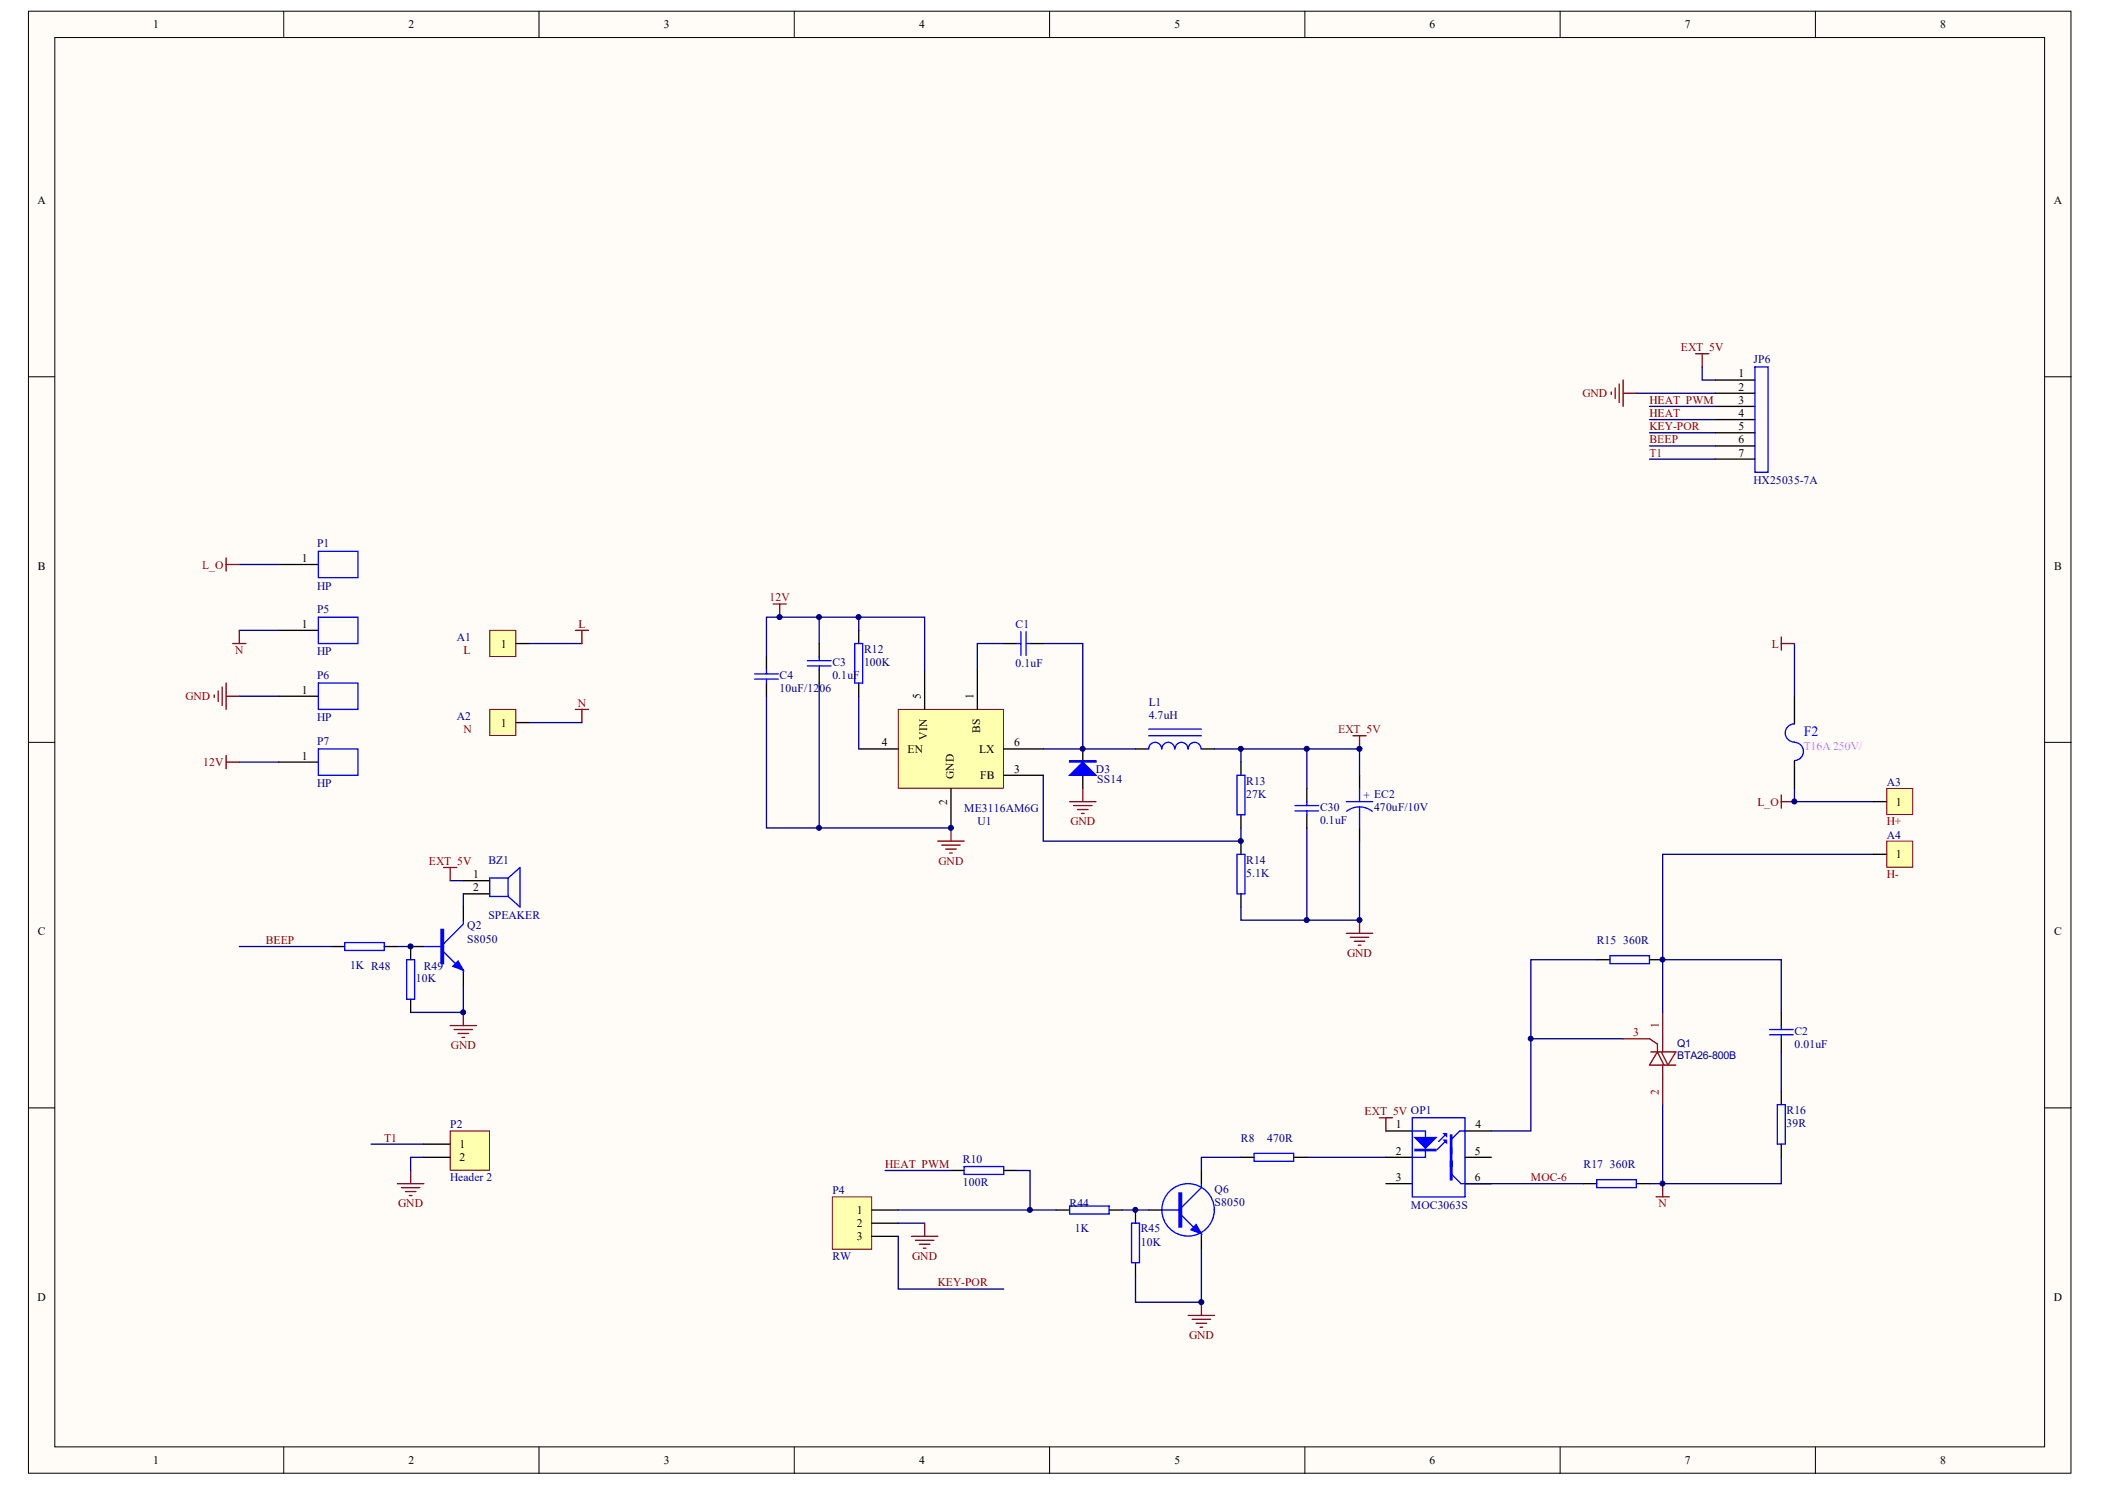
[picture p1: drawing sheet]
<svg xmlns="http://www.w3.org/2000/svg" width="297mm" height="210mm" viewBox="0 0 297 210" stroke-linecap="round" stroke-linejoin="round" font-family="sans-serif">
<g fill="#fffcf8" stroke="#000" stroke-width=".14">
<path d="M4 1.6h288.2v206.2h-288.2z"/>
<path d="M7.7 5.3h280.8v198.8h-280.8z"/>
</g>
<g fill="none" stroke="#000" stroke-width=".14">
<path d="M40 1.6v3.7M76.1 1.6v3.7M112.1 1.6v3.7M148.1 1.6v3.7M184.1 1.6v3.7M220.2 1.6v3.7M256.2 1.6v3.7M4 53.1h3.7M288.6 53.1h3.7M4 104.7h3.7M288.6 104.7h3.7M4 156.3h3.7"/>
<path d="M288.6 156.3h3.7M40 204.1v3.8M76.1 204.1v3.8M112.1 204.1v3.8M148.1 204.1v3.8M184.1 204.1v3.8M220.2 204.1v3.8M256.2 204.1v3.8"/>
</g>
<path d="M233.7 168.8h1.9M234.6 167v1.8" fill="none" stroke="#800000" stroke-width=".19"/>
<g fill="none" stroke="#00f" stroke-width=".19">
<path d="M227.2 134.8h5.6v1.1h-5.6zM199.3 157.7h7.4v11.1h-7.4zM199.3 159.5h1.8v3.8h-1.8M204.1 159.9l-1.1 1.1M206.7 159.5h-.7l-1.1 1.2M249.7 145.2h3.3M249.7 146h3.3M250.8 155.8h1.1v5.6h-1.1zM251.4 144.7v.5M251.4 146v.5M150.9 170.1h5.6v1.1h-5.6zM159.7 172.5h1.1v5.6h-1.1z"/>
<path d="M164 170.7h2.7M166.7 171.4l1.7 1.7M169.5 167v.5l-2.8 2.8M169.5 174v.4M177 162.7h5.5v1.1h-5.5zM203.9 161l-1.1 1.1M204.9 165.7l1.3 1.3h.5M225.3 166.4h5.6v1.1h-5.6z"/>
<circle cx="167.7" cy="170.7" r="3.7"/>
</g>
<g fill="#00f" stroke="#00f" stroke-width=".19">
<path d="M168 173.5l.8-.8 .7 1.3z"/>
<path d="M199.7 160.5h2.9l-1.5 1.5z"/>
<path d="M203.7 159.9h.4v.4z"/>
<path d="M203.7 160.8h.4v.4z"/>
<path d="M166.4 168.3h.3v4.8h-.3z" fill-rule="evenodd"/>
<path d="M199.7 162.1h2.9v.2h-2.9z" fill-rule="evenodd"/>
<path d="M204.7 160.1h.2v2.6h-.2z" fill-rule="evenodd"/>
<path d="M204.7 162h.2v2.6h-.2z" fill-rule="evenodd"/>
<path d="M204.7 163.8h.2v2.6h-.2z" fill-rule="evenodd"/>
<path d="M204.7 163.8h.2v2.6h-.2z" fill-rule="evenodd"/>
</g>
<g fill="none" stroke="#000" stroke-width=".19">
<path d="M225.3 135.4h1.9M232.8 135.4h1.8M195.6 159.5h3.7M206.7 159.5h3.7M251.4 142.8v1.9M251.4 146.5v1.9M251.4 154v1.8M149.1 170.7h1.8M156.5 170.7h1.9M160.2 170.7v1.8M160.2 178.1v1.9M162.1 170.7h1.9"/>
<path d="M169.5 165.1v1.9M169.5 174.4v1.9M175.1 163.3h1.9M182.5 163.3h1.9M195.6 163.3h3.7M195.6 167h3.7M206.7 163.3h3.7M206.7 167h3.7M223.5 167h1.8M230.9 167h1.9M251.4 161.4v1.9"/>
</g>
<path d="M216 146.5h13M234.6 155.8v11.2h16.8v-3.7M251.4 148.4v5.6M158.4 170.7h3.7M175.1 163.3h-5.6v1.8M184.4 163.3h11.2M206.7 167h16.8" fill="none" stroke="#000080" stroke-width=".19"/>
<path d="M229 146.5h3.8l1.1 .8v1.1M232.9 148.4h3.6l-1.1 1.8-1-1.8M234.6 142.8v5.6M234.6 150.2v5.6M234.8 150.2l-.9-1.8-1.1 1.8h3.7" fill="none" stroke="#800" stroke-width=".19"/>
<path d="M126.8 100.1h14.8v11.1h-14.8z" fill="#ffffb0" stroke="#800000" stroke-width=".14"/>
<g fill="none" stroke="#000" stroke-width=".19">
<path d="M242.1 53.6h5.5M242.1 55.5h5.5M242.1 57.3h5.5M242.1 59.2h5.5M39.3 79.6h5.6M242.1 61h5.5M242.1 62.9h5.5M242.1 64.8h5.5M39.3 88.9h5.6M39.3 98.2h5.6M115.6 90.8v1.8M115.6 94.5v1.9"/>
<path d="M121.2 88.9v1.9M121.2 96.4v1.8M130.5 94.5v5.6M137.9 94.5v5.6M141.6 90.8h1.9M145.4 90.8h1.8M253.2 98.2v3.9M39.3 107.5h5.6M121.2 105.6h5.6M134.2 111.2v5.6M141.6 105.6h5.6M141.6 109.4h5.6"/>
<path d="M152.8 105.6v1.9M152.8 109.4v1.8M160.2 105.6h1.9M169.5 105.6h1.9M175.1 107.5v1.9M175.1 114.9v1.9M175.1 118.7v1.8M184.4 111.2v1.9M184.4 114.9v1.9M191.8 109.4v1.8M191.8 116.8v1.9M253.2 107.3v3.9"/>
<path d="M175.1 126.1v1.8M134.2 165.1h1.9M141.6 165.1h1.9"/>
</g>
<g fill="none" stroke="#00f" stroke-width=".19">
<path d="M247.6 51.8h1.9v14.8h-1.9zM44.9 77.8h5.6v3.7h-5.6zM44.9 87.1h5.6v3.7h-5.6zM44.9 96.4h5.6v3.7h-5.6zM113.9 93.2h3.4M113.9 93.9h3.4M115.6 92.6v.6M115.6 93.9v.6M120.6 90.8h1.1v5.6h-1.1zM143.5 90.8h.6M144.1 89.1v3.4M144.8 90.8h.6"/>
<path d="M144.8 89.1v3.4M44.9 105.6h5.6v3.8h-5.6zM162.1 103.8h7.4M162.1 102.9h7.4M163.9 105.6a.91 .91 0 0 0-.9-.9 .91 .91 0 0 0-.9 .9M165.8 105.6a.9 .9 0 0 0-.9-.9 .9 .9 0 0 0-.9 .9M167.6 105.6a.91 .91 0 0 0-.9-.9 .91 .91 0 0 0-.9 .9M169.5 105.6a.9 .9 0 0 0-.9-.9 .9 .9 0 0 0-.9 .9M174.6 109.4h1.1v5.5h-1.1zM182.7 113.6h3.4M182.7 114.4h3.4M184.4 113.1v.5"/>
<path d="M184.4 114.4v.5M190 113.1h3.7M191.8 113.8l.8 .1 1.1 .6M191.8 113.8l-.7 .1-1.1 .5M191.8 111.2v1.9M191.8 113.8v3M253.2 102.1a1.28 1.28 0 0 0-1.3 1.3 1.28 1.28 0 0 0 1.3 1.3M253.2 104.7a1.28 1.28 0 0 1 1.3 1.3 1.28 1.28 0 0 1-1.2 1.3M174.6 120.5h1.1v5.6h-1.1zM136.1 164.6h5.5v1.1h-5.5z"/>
</g>
<g fill="none" stroke="#000080" stroke-width=".19">
<path d="M230.9 55.5h11.2M232.8 59.2h9.3M232.8 57.3h9.3M240.2 51.8v1.8h1.9M33.8 79.6h5.5M232.8 61h9.3M232.8 62.9h9.3M232.8 64.8h9.3M33.8 88.9h5.5M33.8 98.2h5.5M115.6 96.4v20.4h18.6M115.6 87.1v3.7"/>
<path d="M121.2 87.1v1.8M121.2 98.2v7.4M141.6 90.8h-3.7v3.7M147.2 90.8h5.6v14.8M253.2 90.8v7.4M33.8 107.5h5.5M147.2 109.4v9.3h27.9v-1.9M147.2 105.6h13M171.4 105.6h3.7v1.9M175.1 105.6h16.7v3.8M184.4 105.6v5.6M184.4 116.8v13"/>
<path d="M191.8 118.7v11.1h-16.7v-1.9M253.2 111.2v1.9h11.2M225.3 135.4h-9.3v24.1h-5.6M234.6 135.4h16.8v7.4M264.4 120.5h-29.8v22.3M124.9 165.1h9.3M126.8 172.5h3.7M126.8 170.7h22.3M143.5 165.1h1.9v5.6M169.5 176.3v7.4h-9.3v-3.7M232.8 167h1.8"/>
</g>
<g fill="#00f" stroke="#00f" stroke-width=".19">
<path d="M150.9 109.4l1.9-1.9 1.9 1.9z"/>
<path d="M150.9 107.3h3.8v.2h-3.8z" fill-rule="evenodd"/>
</g>
<g fill="none" stroke="#800000" stroke-width=".19">
<path d="M227.4 55.3v.4M227.9 54.7v1.5M228.5 54.2v2.6M229 53.6v3.7M229 55.5h1.9M239.3 49.9h1.8M240.2 49.9v1.9M32.8 90.8h1.9M33.8 88.9v1.9M109.1 85.2h1.8M110 85.2v1.9M251.4 90.8h1.8"/>
<path d="M251.4 89.9v1.8M31.9 106.6v1.8M31.9 107.5h1.9M190.9 103.8h1.9M191.8 103.8v1.8M128.6 174.4h3.7M129.2 175h2.6M129.7 175.5h1.5M130.3 176.1h.4M130.5 172.5v1.9M167.7 185.6h3.7M168.2 186.1h2.6"/>
<path d="M168.8 186.7h1.5M169.3 187.2h.4M169.5 183.7v1.9"/>
</g>
<path d="M63.5 159.5h5.6v5.6h-5.6z" fill="#ffffb0" stroke="#800000" stroke-width=".14"/>
<path d="M46.8 133.5h1.8M54.2 133.5h1.9M59.8 133.5h-1.9v1.9M65.4 124.2h3.7M65.4 126.1h3.7M65.4 127.9v1.9M65.4 137.2v1.9M57.9 141v1.8M59.8 161.4h3.7M59.8 163.3h3.7" fill="none" stroke="#000" stroke-width=".19"/>
<path d="M62.6 122.4h1.9M63.5 122.4v1.8M63.5 144.7h3.7M64.1 145.2h2.6M64.6 145.8h1.5M65.2 146.3h.4M65.4 142.8v1.9M56.1 167h3.7M56.6 167.5h2.6M57.2 168.1h1.5M57.8 168.6h.3M57.9 165.1v1.9" fill="none" stroke="#800000" stroke-width=".19"/>
<path d="M33.8 133.5h13M56.1 133.5h1.8M63.5 124.2h1.9M65.4 139.1v3.7h-7.5M65.4 126.1v1.8M52.4 161.4h7.4M59.8 163.3h-1.9v1.8" fill="none" stroke="#000080" stroke-width=".19"/>
<path d="M48.6 133h5.6v1.1h-5.6zM57.4 135.4h1.1v5.6h-1.1zM59.8 133.5h2.8M62.6 134.3l1.7 1.6M65.4 129.8v.6l-2.8 2.8M65.4 136.9v.3M71.7 123.9l1.7-1.5v5.5l-1.7-1.4M71.7 123.9v2.6M71.7 123.9h-2.6v2.6h2.6" fill="none" stroke="#00f" stroke-width=".19"/>
<g fill="#00f" stroke="#00f" stroke-width=".19">
<path d="M63.9 136.3l.7-.7 .8 1.3z"/>
<path d="M62.2 131.1h.4v4.8h-.4z" fill-rule="evenodd"/>
</g>
<path d="M69.1 88.9h3.7v3.7h-3.7z" fill="#ffffb0" stroke="#800000" stroke-width=".14"/>
<path d="M72.8 90.8h1.9" fill="none" stroke="#000" stroke-width=".19"/>
<path d="M69.1 100.1h3.7v3.7h-3.7z" fill="#ffffb0" stroke="#800000" stroke-width=".14"/>
<path d="M72.8 101.9h1.9" fill="none" stroke="#000" stroke-width=".19"/>
<path d="M266.2 111.2h3.7v3.7h-3.7z" fill="#ffffb0" stroke="#800000" stroke-width=".14"/>
<path d="M264.4 113.1h1.8" fill="none" stroke="#000" stroke-width=".19"/>
<path d="M266.2 118.7h3.7v3.6h-3.7z" fill="#ffffb0" stroke="#800000" stroke-width=".14"/>
<path d="M264.4 120.5h1.8" fill="none" stroke="#000" stroke-width=".19"/>
<path d="M74.7 90.8h7.4M74.7 101.9h7.4" fill="none" stroke="#000080" stroke-width=".19"/>
<g fill="none" stroke="#800000" stroke-width=".19">
<path d="M30.2 98v.4M30.8 97.5v1.5M31.4 96.9v2.6M31.9 96.4v3.7M31.9 98.2h1.9M81.2 88.9h1.9M82.1 88.9v1.9M81.2 100.1h1.9M82.1 100.1v1.8M132.3 118.7h3.8M132.9 119.2h2.6M133.5 119.8h1.4"/>
<path d="M134.2 116.8v1.9M150.9 113.1h3.8M151.5 113.6h2.6M152 114.2h1.5M152.6 114.8h.4M152.8 111.2v1.9M134 120.3h.4M190 131.7h3.7M190.5 132.2h2.6M191.1 132.8h1.5M191.7 133.3h.3M191.8 129.8v1.9"/>
<path d="M194.6 157.7h1.9M195.6 157.7v1.8"/>
</g>
<path d="M117.5 168.8h5.5v7.4h-5.5z" fill="#ffffb0" stroke="#800000" stroke-width=".14"/>
<path d="M108.2 92.6v1.9M108.2 96.4v1.8M123 170.7h3.8M123 172.5h3.8M123 174.4h3.8" fill="none" stroke="#000" stroke-width=".19"/>
<path d="M108.2 92.6v-5.5h22.3v7.4M108.2 98.2v18.6h7.4M126.8 174.4v7.4h14.8" fill="none" stroke="#000080" stroke-width=".19"/>
<path d="M106.5 95.1h3.3M106.5 95.8h3.3M108.2 94.5v.6M108.2 95.8v.6" fill="none" stroke="#00f" stroke-width=".19"/>
<path d="M31.9 78.7v1.9M31.9 79.6h1.9M251.4 112.2v1.8M251.4 113.1h1.8" fill="none" stroke="#800000" stroke-width=".19"/>
<g fill="#000080" stroke="#000080" stroke-width=".14">
<circle cx="57.9" cy="133.5" r=".35"/>
<circle cx="65.4" cy="142.8" r=".35"/>
<circle cx="110" cy="87" r=".35"/>
<circle cx="115.6" cy="116.8" r=".35"/>
<circle cx="115.6" cy="87" r=".35"/>
<circle cx="121.1" cy="87" r=".35"/>
<circle cx="134.2" cy="116.8" r=".35"/>
<circle cx="145.3" cy="170.7" r=".35"/>
<circle cx="152.8" cy="105.6" r=".35"/>
<circle cx="160.2" cy="170.7" r=".35"/>
<circle cx="169.5" cy="183.7" r=".35"/>
<circle cx="175.1" cy="118.6" r=".35"/>
<circle cx="175.1" cy="105.6" r=".35"/>
<circle cx="184.4" cy="129.8" r=".35"/>
<circle cx="184.4" cy="105.6" r=".35"/>
<circle cx="191.8" cy="129.8" r=".35"/>
<circle cx="191.8" cy="105.6" r=".35"/>
<circle cx="216" cy="146.5" r=".35"/>
<circle cx="234.6" cy="167" r=".35"/>
<circle cx="234.6" cy="135.4" r=".35"/>
<circle cx="253.2" cy="113.1" r=".35"/>
</g>
<text font-size="2" fill="#00f" x="254.5" y="103.9">F2</text>
<g font-size="1.6">
<text x="21.6" y="4">1</text>
<text x="57.6" y="4">2</text>
<text x="93.7" y="4">3</text>
<text x="129.7" y="4">4</text>
<text x="165.7" y="4">5</text>
<text x="201.7" y="4">6</text>
<text x="237.8" y="4">7</text>
<text x="273.8" y="4">8</text>
<text x="5.3" y="28.8">A</text>
<text x="289.8" y="28.8">A</text>
<text x="245.3" y="53.3">1</text>
<text x="245.3" y="55.1">2</text>
<text x="245.3" y="57">3</text>
<text x="245.3" y="58.8">4</text>
<text x="245.3" y="60.7">5</text>
<text x="245.3" y="62.5">6</text>
<text x="245.3" y="64.4">7</text>
<text x="5.3" y="80.4">B</text>
<text x="42.6" y="79.3">1</text>
<text x="289.9" y="80.4">B</text>
<text x="42.6" y="88.6">1</text>
<text x="70.7" y="91.3">1</text>
<text x="42.6" y="97.8">1</text>
<text x="129.9" y="98.6" transform="rotate(-90 129.9 98.6)">5</text>
<text x="137.4" y="98.6" transform="rotate(-90 137.4 98.6)">1</text>
<text x="42.6" y="107.1">1</text>
<text x="70.7" y="102.5">1</text>
<text x="124.4" y="105.3">4</text>
<text x="128.1" y="106.2">EN</text>
<text x="130.9" y="104.4" transform="rotate(-90 130.9 104.4)">VIN</text>
<text x="138.2" y="106.2">LX</text>
<text x="138.3" y="103.4" transform="rotate(-90 138.3 103.4)">BS</text>
<text x="143.1" y="105.3">6</text>
<text x="133.6" y="113.5" transform="rotate(-90 133.6 113.5)">2</text>
<text x="134.6" y="109.9" transform="rotate(-90 134.6 109.9)">GND</text>
<text x="138.3" y="109.9">FB</text>
<text x="143.1" y="109">3</text>
<text x="267.5" y="113.6">1</text>
<text x="66.8" y="123.9">1</text>
<text x="66.8" y="125.7">2</text>
<text x="267.5" y="121.1">1</text>
<text x="5.3" y="132">C</text>
<text x="289.9" y="132">C</text>
<text x="64.8" y="162">1</text>
<text x="197" y="159.2">1</text>
<text x="208.2" y="159.2">4</text>
<text x="64.8" y="163.8">2</text>
<text x="197" y="162.9">2</text>
<text x="197" y="166.6">3</text>
<text x="208.1" y="162.9">5</text>
<text x="208.1" y="166.6">6</text>
<text x="120.9" y="171.3">1</text>
<text x="120.9" y="173.1">2</text>
<text x="120.9" y="175">3</text>
<text x="5.3" y="183.5">D</text>
<text x="289.8" y="183.5">D</text>
<text x="21.6" y="206.5">1</text>
<text x="57.6" y="206.5">2</text>
<text x="93.7" y="206.5">3</text>
<text x="129.7" y="206.5">4</text>
<text x="165.7" y="206.5">5</text>
<text x="201.7" y="206.5">6</text>
<text x="237.8" y="206.5">7</text>
<text x="273.8" y="206.5">8</text>
</g>
<g font-size="1.6" fill="#800000">
<text x="237.2" y="49.5">EXT_5V</text>
<text x="223.3" y="56">GND</text>
<text x="232.8" y="57">HEAT_PWM</text>
<text x="232.8" y="58.8">HEAT</text>
<text x="232.8" y="62.5">BEEP</text>
<text x="232.8" y="60.7">KEY-POR</text>
<text x="232.8" y="64.4">T1</text>
<text x="28.5" y="80.2">L_O</text>
<text x="81.6" y="88.6">L</text>
<text x="108.6" y="84.8">12V</text>
<text x="33.2" y="92.2">N</text>
<text x="65.4" y="92.3">L</text>
<text x="250" y="91.3">L</text>
<text x="26.2" y="98.8">GND</text>
<text x="81.5" y="99.7">N</text>
<text x="65.4" y="103.4">N</text>
<text x="188.8" y="103.4">EXT_5V</text>
<text x="28.7" y="108.1">12V</text>
<text x="248" y="113.6">L_O</text>
<text x="151" y="116.4">GND</text>
<text x="266.2" y="116.4">H+</text>
<text x="60.5" y="122">EXT_5V</text>
<text x="132.4" y="122">GND</text>
<text x="266.2" y="123.9">H-</text>
<text x="37.5" y="133.2">BEEP</text>
<text x="190.1" y="135">GND</text>
<text x="63.6" y="148">GND</text>
<text x="54.2" y="161">T1</text>
<text x="192.6" y="157.3">EXT_5V OP1</text>
<text x="124.9" y="164.7">HEAT_PWM</text>
<text x="216" y="166.6">MOC-6</text>
<text x="56.2" y="170.3">GND</text>
<text x="234" y="170.3">N</text>
<text x="128.7" y="177.7">GND</text>
<text x="132.3" y="181.5">KEY-POR</text>
<text x="167.8" y="188.9">GND</text>
</g>
<g font-size="1.6" fill="#000080">
<text x="247.5" y="51.2">JP6</text>
<text x="247.5" y="68.3">HX25035-7A</text>
<text x="44.7" y="77.2">P1</text>
<text x="44.7" y="83.2">HP</text>
<text x="44.7" y="86.5">P5</text>
<text x="143.3" y="88.6">C1</text>
<text x="44.7" y="92.5">HP</text>
<text x="44.7" y="95.8">P6</text>
<text x="64.5" y="90.4">A1</text>
<text x="110" y="95.8">C4</text>
<text x="117.5" y="93.9">C3</text>
<text x="117.5" y="95.8">0.1uF</text>
<text x="121.9" y="92.1">R12</text>
<text x="121.9" y="93.9">100K</text>
<text x="143.3" y="94.1">0.1uF</text>
<text x="44.7" y="101.8">HP</text>
<text x="64.5" y="101.6">A2</text>
<text x="110" y="97.7">10uF/12</text>
<text x="115.6" y="97.7">06</text>
<text x="162.1" y="99.5">L1</text>
<text x="162.1" y="101.4">4.7uH</text>
<text x="44.7" y="105.1">P7</text>
<text x="44.7" y="111">HP</text>
<text x="154.7" y="109">D3</text>
<text x="154.8" y="110.5">SS14</text>
<text x="175.9" y="110.7">R13</text>
<text x="175.9" y="112.5">27K</text>
<text x="192.4" y="112.7">+ EC2</text>
<text x="266.2" y="110.9">A3</text>
<text x="136.1" y="114.6">ME3116AM6G</text>
<text x="137.9" y="116.4">U1</text>
<text x="186.3" y="114.4">C30</text>
<text x="186.3" y="116.2">0.1uF</text>
<text x="193.9" y="114.4">470uF/10V</text>
<text x="266.2" y="118.3">A4</text>
<text x="68.9" y="121.8">BZ1</text>
<text x="175.9" y="121.8">R14</text>
<text x="175.9" y="123.7">5.1K</text>
<text x="65.9" y="131.1">Q2</text>
<text x="68.9" y="129.6">SPEAKER</text>
<text x="49.4" y="136.7">1K R48</text>
<text x="59.8" y="136.9">R49</text>
<text x="65.9" y="133">S8050</text>
<text x="225.3" y="133.2">R15</text>
<text x="229" y="133.2">360R</text>
<text x="58.7" y="138.5">10K</text>
<text x="253.2" y="146">C2</text>
<text x="253.2" y="147.8">0.01uF</text>
<text x="63.5" y="159.2">P2</text>
<text x="175.1" y="161">R8</text>
<text x="178.8" y="161">470R</text>
<text x="252.1" y="157.1">R16</text>
<text x="252.1" y="159">39R</text>
<text x="63.5" y="166.6">Header 2</text>
<text x="135.9" y="164">R10</text>
<text x="135.9" y="167.4">100R</text>
<text x="223.5" y="164.7">R17</text>
<text x="227.2" y="164.7">360R</text>
<text x="117.5" y="168.5">P4</text>
<text x="150.9" y="170.3">R44</text>
<text x="151.7" y="173.9">1K</text>
<text x="161" y="173.9">R45</text>
<text x="171.4" y="168.3">Q6</text>
<text x="171.4" y="170.1">S8050</text>
<text x="199.1" y="170.5">MOC3063S</text>
<text x="117.5" y="177.8">RW</text>
<text x="161" y="175.7">10K</text>
</g>
<text font-size="1.6" fill="#f0f" x="254.5" y="105.8">T16A 250V/</text>
<g font-size="1.6" fill="#800">
<text x="230.4" y="146.2">3</text>
<text x="234.1" y="145" transform="rotate(-90 234.1 145)">1</text>
<text x="234.1" y="154.4" transform="rotate(-90 234.1 154.4)">2</text>
</g>
<g font-size="1.5" fill="#000080">
<text x="236.7" y="147.7">Q1</text>
<text x="236.7" y="149.4">BTA26-800B</text>
</g>
</svg>
